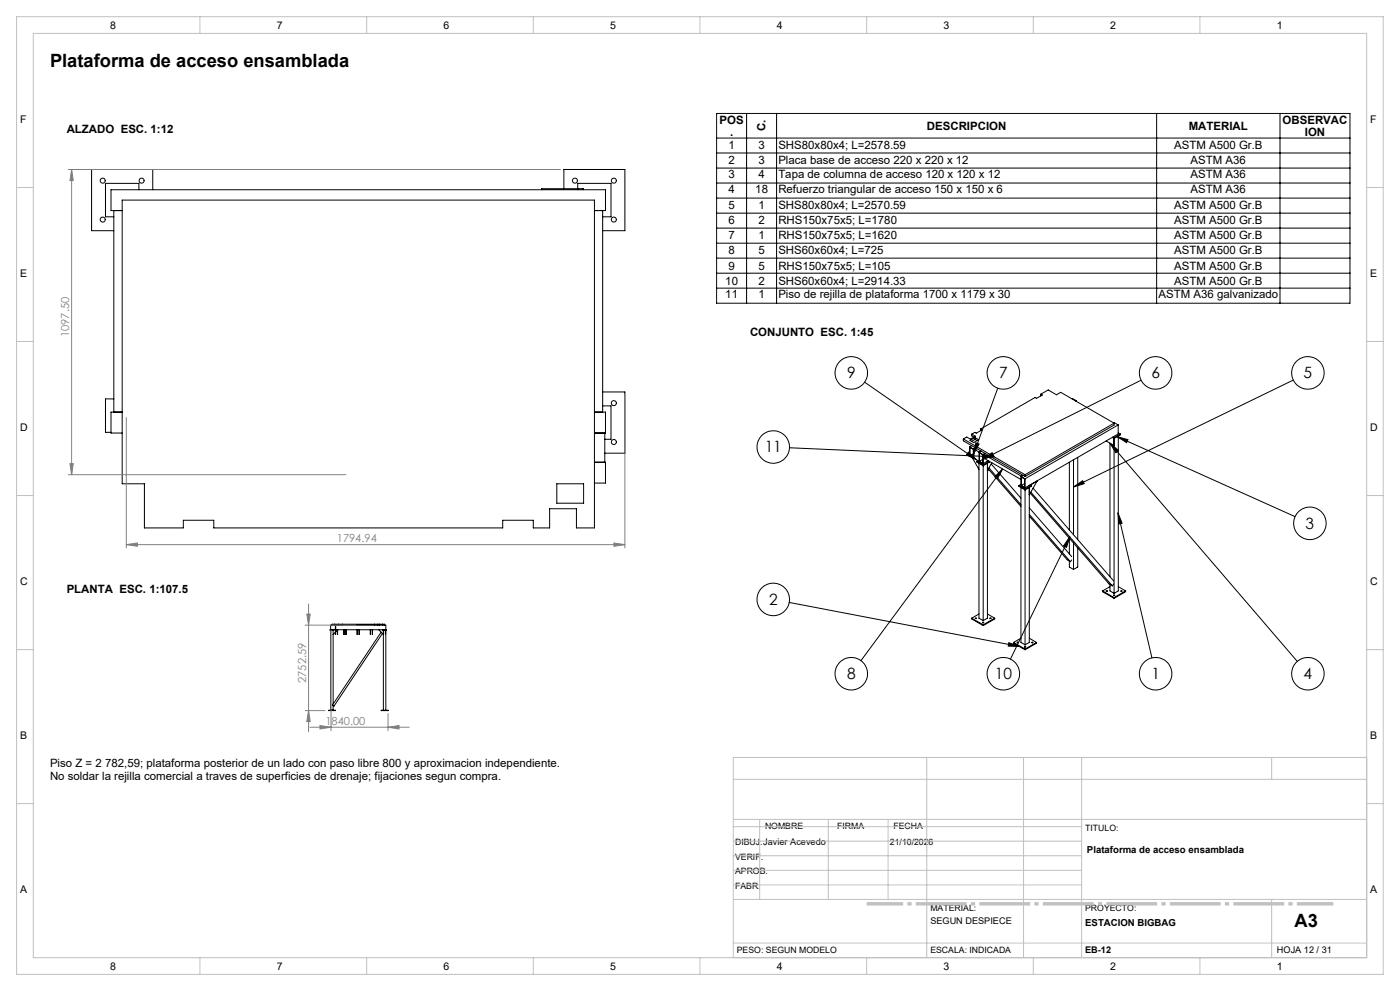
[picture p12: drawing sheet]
<svg xmlns="http://www.w3.org/2000/svg" width="420mm" height="297mm" viewBox="0 0 420 297" stroke-linecap="round" stroke-linejoin="round" font-family="sans-serif">
<g fill="none" stroke="#000" stroke-width=".3">
<path d="M215 34h190v56.9h-190zM224 34v56.9M233 34v56.9M347 34v56.9M384 34v56.9M36.7 60h141.6v98.2h-5.4v-5.7h-8v5.7h-4.9v-2.3h-9.2v2.3h-86.7v-2.3h-9.1v2.3h-11.7v-13.2h-6.6zM41.7 56.9v-1.9h-10.1v10h2.5M45.8 56.9v-6.1h-18.3v18.3h6.6M162.5 56.9v-.4h12.5v.4M169.2 56.5v-5.7h18.3v18.3h-6.7M173.3 56.9v-1.9h10v10h-2.5M215 41.4h190"/>
<path d="M215 45.9h190M215 50.4h190M215 54.9h190M215 59.4h190M34.1 63.1v60.4M36.7 63.1h-3.4v-6.2h148.3v6.2h-3.3M180.8 63.1v60.4M215 63.9h190M215 68.4h190M215 72.9h190M215 77.4h190M215 81.9h190"/>
<path d="M215 86.4h190M34.1 119.6h-2.5v10h1.7M180.8 117.5h6.7v18.3h-6.1M259.4 114.5l33.5 23.3M299.3 116.3l-7.2 19.7M312.2 118.1l2.3-1.2 2.4 1.4 1.3-.7 16 9.2M312.2 118.1l.5 .3-1.7 1-.5-.3-16.3 9.5M312.2 118.1v.5M321.6 119.5l.1-.1 1.2 .7M342.3 113.9l-47.4 23.7M388 113.9l-65.9 32M36.7 123.5h-3.4v6.3h3.4"/>
<path d="M178.3 138.5h3.3v6.3h-3.3M178.3 123.5h3.3v6.3h-3.3M180.8 121.6h2.5v10.1h-1.9M181.4 129.8v8.7M236.9 134.2l61.4 2.7M289 131.5l18.5 10.8M289 131.5v.6l18.5 10.7M290.5 135.5l2.4 2.3-3-1.5zM290.9 133.9l1.2 .7 .6-.3-.6 .3M290.9 133.9v2.8l1.2 .6M291 134.1l1 .6v2.5l-1-.6zM291 132l1.5-.8 1.1 .6-1.5 .8z"/>
<path d="M291.5 130.1l1.1 .6-1.5 .9-1.1-.6-1 .5M291.5 130.1v.5l.6 .4M291.5 133.6l-.6 .3M291.6 137.1l2.1 3.6M292 136l-1 .6M292.1 137.3h.1M292.1 134.6v2.7M292.1 134.6l1.7 .9 .6-.3-.7 .4M292.1 137.3l1.6 1M292.5 131.2v.5M292.5 131.7l-1 .6M292.5 131.7l.7 .3"/>
<path d="M292.7 132.7l1 .4-1.6 2.9zM293.1 138.3v.2l1.9 1.1 1.8-1.1v-.2l-1.8 1M293.1 138.3l1.9 1M293.4 138.1l-.3 .2M293.7 138.8v46.5l1.3 .7M293.7 135.6l1.2 .6M293.7 135.6v2.7l1.2 .7M293.8 135.7l1.1 .6v2.5l-1.1-.5zM294.2 128.6l.4 .2-1.7 1-.4-.2-1 .5M294.2 128.6v.5M294.9 137.7l-1.1 .6M294.9 137.6l2.7-1.9 .5 .9z"/>
<path d="M294.9 136.2v2.8M295 139.3v46.7M295 136.3l3.3 .6-3.3 .4zM295.1 136.2l11.4 6.5 .5-.3-.7 .4M295.1 136.2l.5-.3-.7 .3M295.1 136.2v1.1l11.2 6.4M296.2 138.8v46.5l-1.2 .7M296.5 138.1l-1.6 .9M296.5 138.1l-.3 .2M297.4 139.1l8.9 10.2M297.6 138.7l-1.4 2.3M320.8 138.5v20.3"/>
<path d="M322.1 137.8v22.5M322.9 120.1l-.2 .1M322.9 120.1v.2M323.3 137.1v24.6M333 132.8l2.5 2.2-.7 .7zM333 132.8v40M333 132.8l56.2 65.4M333.9 131l.3 .2M334.1 126.8l.2-.1 1.2 .6M334.2 131.4v2.1l-2.3-1.3M334.2 126.8l-26.7 15.5M334.2 126.8v.6l-26.7 15.4"/>
<path d="M334.2 131.2v46.6M335.2 130.9l3.2 .9-.4 .9zM335.2 130.9l53.3 23.9M335.5 127.3l-28 16.2M335.5 127.3v2.8l-28 16.1M335.5 129.7l.6 .4M335.5 130.7v46.4l-1.3 .7M336.1 130.1l-1.9 1.1M336.1 130.1v.2l-1.9 1.1-.4-.2M167 145h8.1v5.8h-8.1zM296.2 141h.1M296.5 140.5l9.8 11.3"/>
<path d="M296.7 140.2l9.6 11.1M300.8 140.5l-1.6 3-.8-.6zM300.8 140.5l-42.5 57.5M305.6 145.5v.2l1.9 1.1 1.9-1.1v-.2M305.6 145.5l1.9 1.1M306.3 146.1v46.4l1.2 .7M306.3 142.8v2.8l1.2 .6M306.3 142.8l1.2 .7M306.3 145.1l-.7 .4M306.4 143l1 .5v2.6l-1-.6zM307.4 144.9l-1 .6M307.5 143.5v2.7"/>
<path d="M307.5 142.3v.5M307.5 146.6v46.6M308.8 145.5v.1M308.8 154.2l12.3 14.1M308.8 152.2l12.7 14.6M308.8 154.7l11.4 13.1 .9 .5M308.8 146.1v46.4l-1.3 .7M309.1 147.8l23.6 27.2 1 .6M309.1 145.3l.3 .2M309.2 147.5l24.5 28.1M309.4 145.5l-1.9 1.1M309.9 146.3l24.2 27.8"/>
<path d="M311.1 144.1l-2.3 4.2M322.1 145.9l2.7-1.8 .5 .9zM335.4 153.7l1.2 3.1-1 .3zM335.4 153.7l10.2 43.5M320.8 161.3v4.7M320.8 168.1v1.8l1.3 .8M321 160.9l-1 3.1-.9-.4zM321 160.9l-17.9 36.6M321.5 167.8l-.4 .5M322.1 162.8v7.9M323.3 164.2v5.7l-1.2 .8M330.8 177.1v.2l3.4 2"/>
<path d="M330.8 177.1l3.4 2M332 177.2h.1M333 175.2v1.9l1.2 .7M333 175.8l-2.2 1.3M334.1 175l-.4 .6M334.2 178.5h.1M334.2 179.1v.2M335.5 175.8l2.2 1.3M336.4 177.2h.1M337.7 177.1v.2l-3.5 2M337.7 177.1l-3.5 2M99.2 188.7v-1.3h16.5v1.3"/>
<path d="M99.2 188.9v24M99.6 187.4v-.3h15.8v.3M99.9 188.9v22.1M100.1 188.7l-1.1 .2h17l-1.2-.2M100.3 187.1v.3M100.6 187.4v2.7l.1-2.7M100.6 189.5l-.7 .6M100.7 187.4h.1M100.7 188.7h.1M101.2 188.9l-.5 .5M101.2 188.7v1.4l.1-1.4M101.4 188.7l-.1 .1"/>
<path d="M101.6 187.1v.3M102.7 187.1v.3M103.2 190.1h.1M103.2 188.7v1.4M103.8 190.1h.1M103.8 188.7v1.4M107.1 190.1h.1M107.1 188.7v1.4M107.7 190.1h.1M107.7 188.7v1.4M111.1 188.7v1.4v-1.4M111.7 188.7v1.4v-1.4"/>
<path d="M112.3 187.1v.3M113.3 187.1v.3M113.6 188.7l1.4 1.4M113.9 187.1v.3M114.3 189.5l-14.6 21.8 .5 .3 14.5-21.7M114.8 187.1v.3M115 188.9v24M115 188.7v1.4M115.6 188.7v1.4M115.7 188.9v24M236.7 180.5l69.1 13.2M291.5 185.3v.2l3.5 2"/>
<path d="M291.5 185.3l3.5 2M292.6 185.2l.3 .1zM292.7 185.4h.1M293.7 184l-2.2 1.3M294.7 186.5h.5zM294.9 186.7h.1M295 187.3v.2M296.2 184l2.2 1.3M297.1 185.4h.1M298.4 185.3l-3.4 2M298.4 185.3v.2l-3.4 2M302.6 192.6l3.2 1.1-3.3-.1z"/>
<path d="M304.1 192.5v.3l3.4 1.9M304.1 192.5l3.4 2M305.3 192.6h.1M306.3 191.3l-2.2 1.2M307.4 193.7l.3 .1-.3 .1zM307.4 193.9h.2M307.5 194.5v.2M308.8 191.3l2.2 1.2M309.7 192.6h.1M311 192.5l-3.5 2M311 192.5v.3l-3.5 1.9M98.6 212.9l2 .1z"/>
<path d="M99.2 212.8h.7M99.9 211.5v1.4M114.4 212.9l2 .1z"/>
<circle cx="30.8" cy="54.1" r=".75"/>
<circle cx="42.5" cy="54.2" r=".75"/>
<circle cx="172.5" cy="54.2" r=".76"/>
<circle cx="184.1" cy="54.2" r=".75"/>
<circle cx="30.8" cy="65.8" r=".75"/>
<circle cx="184.1" cy="65.8" r=".75"/>
<circle cx="255.4" cy="111.7" r="4.9"/>
<circle cx="301" cy="111.7" r="4.9"/>
<circle cx="346.7" cy="111.8" r="4.9"/>
<circle cx="392.4" cy="111.8" r="4.9"/>
<circle cx="184.1" cy="132.5" r=".75"/>
<circle cx="184.2" cy="120.8" r=".74"/>
<circle cx="232" cy="134" r="4.9"/>
<circle cx="393" cy="156.8" r="4.9"/>
<circle cx="232" cy="179.7" r="4.9"/>
<circle cx="332" cy="177.1" r=".16"/>
<circle cx="334.2" cy="178.4" r=".16"/>
<circle cx="336.5" cy="177.1" r=".16"/>
<circle cx="297.1" cy="185.3" r=".15"/>
<circle cx="305.3" cy="192.6" r=".15"/>
<circle cx="309.8" cy="192.6" r=".16"/>
<circle cx="255.4" cy="201.9" r="4.9"/>
<circle cx="301" cy="201.9" r="4.9"/>
<circle cx="346.7" cy="201.9" r="4.9"/>
<circle cx="392.4" cy="201.9" r="4.9"/>
</g>
<g fill="none" stroke="#808080" stroke-width=".3">
<path d="M20.5 50.8h147.6M21.5 50.8l.5 3.3h-1zM21.5 50.8v91.5M187.5 118.5v45.7M21 139h1l-.5 3.3zM37.9 125.1v39.1M20.5 142.3h83.3M37.9 163.2l3.3-.5v1zM37.9 163.2h149.6M184.2 162.7l3.3 .5-3.3 .5zM91.5 187.4h15.3M92 184h1.1l-.5 3.4z"/>
<path d="M92.6 181v38.3M99.3 188.9v30.1M91.5 213h6M92.6 213l.5 3.2h-1.1zM93 217.9h29.8M96 217.4l3.3 .5-3.3 .6zM116.4 217.9l3.3-.5v1.1zM116.4 213.9v5.1"/>
</g>
<path d="M260 270.9h140" fill="none" stroke="#c0c0c0" stroke-width="1" stroke-dasharray="15.2 1.3 1.3 1.3" stroke-dashoffset="4.3" stroke-linecap="butt"/>
<g fill="none" stroke="#c0c0c0" stroke-width=".3">
<path d="M5 5h410v287h-410zM10 10h400v277h-400zM60 5v5M110 5v5M160 5v5M210 5v5M260 5v5M310 5v5M360 5v5M5 56.2h5M410 56.2h5M5 102.3h5"/>
<path d="M410 102.3h5M5 148.5h5M410 148.5h5M5 194.7h5M410 194.7h5M220 233.6h190M278 227v60M307.1 227v60M324.5 227v60M381.5 227v6.6M410 227h-190v60M5 240.8h5"/>
<path d="M220 245.6h190M220 256.5h104.5M220 252.1h104.5M220 247.8h104.5M227.9 245.6v24M248.5 245.6v24M266.4 245.6v24M410 240.8h5M220 269.6h190M220 265.2h104.5M220 260.8h104.5M381.5 269.6v17.4"/>
<path d="M60 287v5M110 287v5M160 287v5M210 287v5M220 282.6h190M260 287v5M310 287v5M360 287v5"/>
</g>
<path d="M322.1 145.9l2.7-1.8 .5 .9zM335.2 130.9l3.2 .9-.4 .9zM333 132.8l2.5 2.2-.7 .7zM335.4 153.7l1.2 3.1-1 .3zM321 160.9l-1 3.1-.9-.4zM300.8 140.5l-1.6 3-.8-.6zM302.6 192.6l3.2 1.1-3.3-.1zM295 136.3l3.3 .6-3.3 .4zM290.5 135.5l2.4 2.3-3-1.5zM292.7 132.7l1 .4-1.6 2.9zM294.9 137.6l2.7-1.9 .5 .9z" fill="#000"/>
<g fill="#808080">
<path d="M37.9 163.2l3.3-.5v1zM184.2 162.7l3.3 .5-3.3 .5zM96 217.4l3.3 .5-3.3 .6zM116.4 217.9l3.3-.5v1.1z"/>
<path d="M21 139h1l-.5 3.3zM21.5 50.8l.5 3.3h-1zM92.6 213l.5 3.2h-1.1zM92 184h1.1l-.5 3.4z"/>
</g>
<g font-size="5.5">
<text x="15" y="19.9">Plataforma de acceso ensamblada</text>
<text x="388.4" y="277.8">A3</text>
</g>
<g font-size="4.7">
<text x="254.1" y="113.4">9</text>
<text x="299.7" y="113.4">7</text>
<text x="345.4" y="113.4">6</text>
<text x="391.1" y="113.4">5</text>
<text x="229.4" y="135.6">11</text>
<text x="391.7" y="158.5">3</text>
<text x="230.7" y="181.3">2</text>
<text x="254.1" y="203.6">8</text>
<text x="298.4" y="203.6">10</text>
<text x="345.4" y="203.6">1</text>
<text x="391.1" y="203.6">4</text>
</g>
<g font-size="3.4">
<text x="20" y="39.7">ALZADO ESC. 1:12</text>
<text x="215.9" y="37.2">POS</text>
<text x="219" y="40.7">.</text>
<text x="229.7" y="39.4" transform="rotate(-90 229.7 39.4)">C.</text>
<text x="278.1" y="38.8">DESCRIPCION</text>
<text x="356.6" y="38.8">MATERIAL</text>
<text x="384.8" y="37.2">OBSERVAC</text>
<text x="391.4" y="40.7">ION</text>
<text x="218.5" y="44.8">1</text>
<text x="227.5" y="44.8">3</text>
<text x="233.5" y="44.8">SHS80x80x4; L=2578.59</text>
<text x="352.2" y="44.8">ASTM A500 Gr.B</text>
<text x="218.5" y="49.3">2</text>
<text x="218.5" y="53.4">3</text>
<text x="227.5" y="49.3">3</text>
<text x="227.5" y="53.4">4</text>
<text x="233.5" y="49.3">Placa base de acceso 220 x 220 x 12</text>
<text x="233.5" y="53.4">Tapa de columna de acceso 120 x 120 x 12</text>
<text x="357.2" y="49.3">ASTM A36</text>
<text x="357.2" y="53.4">ASTM A36</text>
<text x="218.5" y="57.9">4</text>
<text x="226.6" y="57.9">18</text>
<text x="233.5" y="57.9">Refuerzo triangular de acceso 150 x 150 x 6</text>
<text x="357.2" y="57.9">ASTM A36</text>
<text x="218.5" y="62.8">5</text>
<text x="227.5" y="62.8">1</text>
<text x="233.5" y="62.8">SHS80x80x4; L=2570.59</text>
<text x="352.2" y="62.8">ASTM A500 Gr.B</text>
<text x="218.5" y="67.3">6</text>
<text x="218.5" y="71.8">7</text>
<text x="227.5" y="67.3">2</text>
<text x="227.5" y="71.8">1</text>
<text x="233.5" y="67.3">RHS150x75x5; L=1780</text>
<text x="233.5" y="71.8">RHS150x75x5; L=1620</text>
<text x="352.2" y="67.3">ASTM A500 Gr.B</text>
<text x="352.2" y="71.8">ASTM A500 Gr.B</text>
<text x="218.5" y="76.3">8</text>
<text x="227.5" y="76.3">5</text>
<text x="233.5" y="76.3">SHS60x60x4; L=725</text>
<text x="352.2" y="76.3">ASTM A500 Gr.B</text>
<text x="218.5" y="80.8">9</text>
<text x="227.5" y="80.8">5</text>
<text x="233.5" y="80.8">RHS150x75x5; L=105</text>
<text x="352.2" y="80.8">ASTM A500 Gr.B</text>
<text x="217.6" y="85.3">10</text>
<text x="217.6" y="89.4">11</text>
<text x="227.5" y="85.3">2</text>
<text x="227.5" y="89.4">1</text>
<text x="233.5" y="85.3">SHS60x60x4; L=2914.33</text>
<text x="233.5" y="89.4">Piso de rejilla de plataforma 1700 x 1179 x 30</text>
<text x="347.6" y="89.4">ASTM A36 galvanizado</text>
<text x="352.2" y="85.3">ASTM A500 Gr.B</text>
<text x="225" y="100.6">CONJUNTO ESC. 1:45</text>
<text x="20" y="177.7">PLANTA ESC. 1:107.5</text>
<text x="15" y="229.7">Piso Z = 2 782,59; plataforma posterior de un lado con paso libre 800 y aproximacion independiente.</text>
<text x="15" y="233.7">No soldar la rejilla comercial a traves de superficies de drenaje; fijaciones segun compra.</text>
</g>
<g font-size="3.3" fill="#808080">
<text x="20.8" y="101" transform="rotate(-90 20.8 101)">1097.50</text>
<text x="101.1" y="162.5">1794.94</text>
<text x="91.8" y="204.6" transform="rotate(-90 91.8 204.6)">2752.59</text>
<text x="97.6" y="217.2">1840.00</text>
</g>
<g font-size="3.2">
<text x="33" y="8.6">8</text>
<text x="83" y="8.6">7</text>
<text x="133" y="8.6">6</text>
<text x="183" y="8.6">5</text>
<text x="233" y="8.6">4</text>
<text x="283" y="8.6">3</text>
<text x="333" y="8.6">2</text>
<text x="383" y="8.6">1</text>
<text x="6" y="36.8">F</text>
<text x="411" y="36.8">F</text>
<text x="6" y="82.9">E</text>
<text x="411" y="82.9">E</text>
<text x="6" y="129.1">D</text>
<text x="411" y="129.1">D</text>
<text x="6" y="175.3">C</text>
<text x="411" y="175.3">C</text>
<text x="6" y="221.4">B</text>
<text x="411" y="221.4">B</text>
<text x="6" y="267.6">A</text>
<text x="411" y="267.6">A</text>
<text x="33" y="290.6">8</text>
<text x="83" y="290.6">7</text>
<text x="133" y="290.6">6</text>
<text x="183" y="290.6">5</text>
<text x="233" y="290.6">4</text>
<text x="283" y="290.6">3</text>
<text x="333" y="290.6">2</text>
<text x="383" y="290.6">1</text>
</g>
<g font-size="2.9">
<text x="326.1" y="255.6">Plataforma de acceso ensamblada</text>
<text x="325.6" y="277.5">ESTACION BIGBAG</text>
</g>
<g font-size="2.7">
<text x="279.1" y="276.8">SEGUN DESPIECE</text>
<text x="325.6" y="285.6">EB-12</text>
<text x="383.1" y="285.6">HOJA 12 / 31</text>
</g>
<g font-size="2.6">
<text x="229.5" y="248.4">NOMBRE</text>
<text x="251.1" y="248.4">FIRMA</text>
<text x="268" y="248.4">FECHA</text>
<text x="325.6" y="249">TITULO:</text>
<text x="220.5" y="253.3">DIBUJ.Javier Acevedo</text>
<text x="220.5" y="257.7">VERIF.</text>
<text x="267" y="253.3">21/10/2026</text>
<text x="220.5" y="262">APROB.</text>
<text x="220.5" y="266.4">FABR.</text>
<text x="279.1" y="273">MATERIAL:</text>
<text x="325.6" y="273">PROYECTO:</text>
<text x="221.1" y="285.5">PESO: SEGUN MODELO</text>
<text x="279.1" y="285.5">ESCALA: INDICADA</text>
</g>
</svg>
